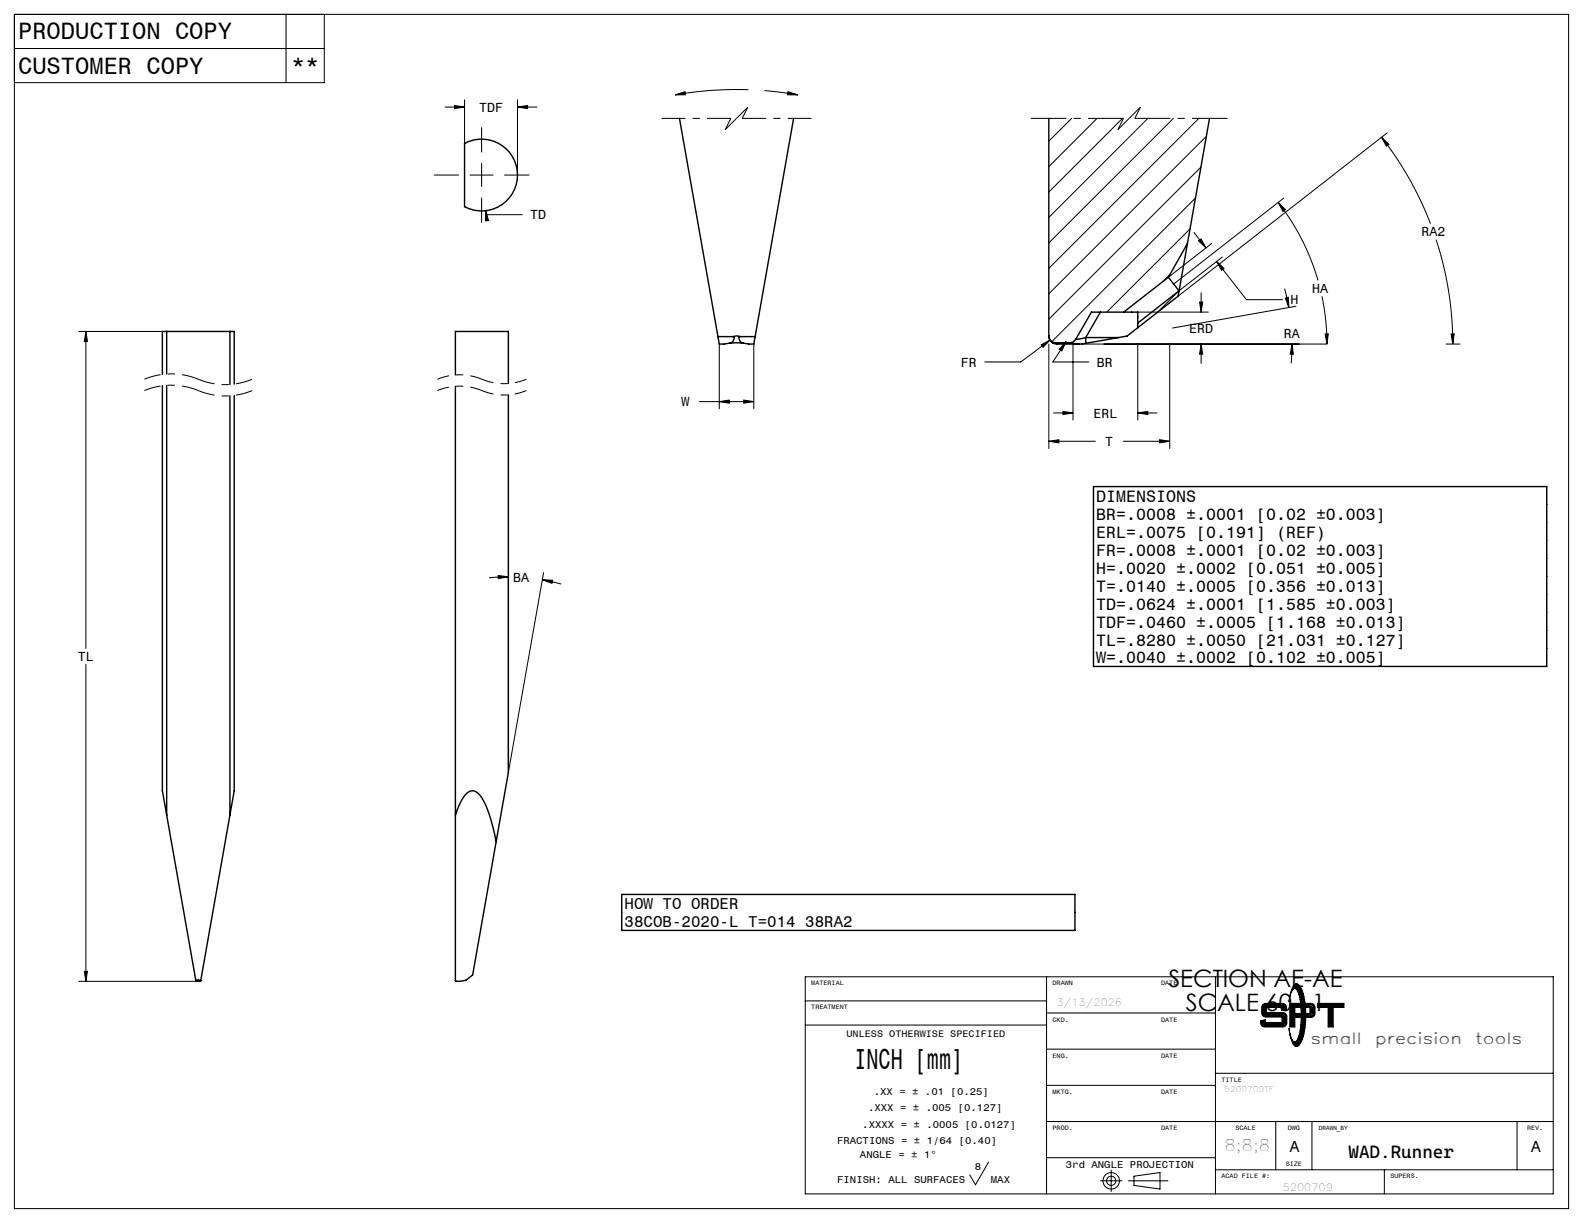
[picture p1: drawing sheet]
<svg xmlns="http://www.w3.org/2000/svg" width="279mm" height="216mm" viewBox="0 0 279 216" stroke-linecap="round" stroke-linejoin="round" font-family="sans-serif">
<g fill="none" stroke="#000" stroke-width=".25">
<path d="M82 25.3a6.3 6.3 0 0 1 9.3 5.6 6.3 6.3 0 0 1-9.3 5.6zM119.9 20.9l6.8 38.5M140.1 20.9l-6.8 38.5M185.1 20.9v38.4M213.5 20.9l-3.9 22.1M29.4 58.5h-.7v7.6M29.4 58.5v7.5M29.4 58.5h11.2M40.6 58.5h.7v9.3M40.6 58.5v9.4M126.7 59.4l.3 1.3 1.8-.1M126.7 59.4h2.7"/>
<path d="M129.4 59.4l.1 .1a.86 .86 0 0 1-.7 1.1M130.6 59.4l-.1 .1a.88 .88 0 0 0 .7 1.1M133.3 59.4h-2.7l-.6-.1-.6 .1M133.3 59.4l-.3 1.3-2.5-.2-1.7 .1M185.1 59.3a1.22 1.22 0 0 0 1.2 1.2M185.1 59.3v.2a1.45 1.45 0 0 0 .8 1.1M189.9 59.9l-.6 .5-.5 .1M191.6 59.6l-1.7 .3M191.6 59.6v1M191.6 59.6h5.8M194.2 55.1l-2.6 4.5M197.4 59.6l-5.8 1"/>
<path d="M198.3 55.1h2.5v1.9M198.3 55.1h-5.7l-2.7 4.8M200.8 57.9l-1.9 1.4-1.5 .3M200.8 57v.9M206.2 48.9l1.9 2.4M206.2 48.9l-7.9 6.2M208.1 51.3l-7.3 5.7M208.1 51.3h.1M208.1 51.3l-.2 1-7.1 5.6M209.6 43l-1.5 8.3M209.6 43l-3.4 5.9M28.7 68.1v71.5l.7 4.3"/>
<path d="M29.4 68v75.9M40.6 69.9v74M41.3 69.8v69.8l-.7 4.3M80.4 66.2v-7.7h9.3v9.2M80.4 68.2v104.9l.1 .1a3.4 3.4 0 0 0 2.9-1.1l4.2-23.5M89.7 69.7v66.7l-2.1 12.2M185.9 60.6l.6 .1h4.4M186.3 60.5l-.4 .1M186.3 60.5h2.5M188.8 60.5l1.7 .2M191.6 60.6l-.7 .1M193 85.9h80v31.8h-80z"/>
<path d="M29.4 143.9l5.2 29.2M40.6 143.9l-5.2 29.2M80.4 143.9l.6-1.8a3.8 3.8 0 0 1 2.2-2.5 2.42 2.42 0 0 1 2.2 1.8l1 2.4 1.2 4.8M109.7 157.9h80v6.3h-80zM34.6 173.1v.1h.2M34.6 173.1h.3M34.8 173.2h.4M34.9 173.1l-.1 .1M35.1 173.1l.1 .1M35.1 173.1h-.2M35.1 173.1h.3M35.4 173.1v.1h-.2"/>
<path d="M80.4 173.1h.1"/>
</g>
<g fill="none" stroke="#000" stroke-width=".18">
<path d="M2.5 8.6h54.7M2.5 2.5h274.4v210.9h-274.4zM50.5 2.5v12.1M57.2 2.5v12.1h-54.7M78.6 18.9h3.4M80.2 18.6l1.8 .3-1.8 .3zM82 17.6v7.7M91.3 18.9l1.8-.3v.6zM91.3 17.6v13.3M91.3 18.9h3.5M119.2 16.7l1.7-.5 .1 .5zM132.1 15.8a62.2 62.2 0 0 0-12.9 .9"/>
<path d="M134.9 16l5.9 .7M139.1 16.2l1.7 .5h-1.8zM76.6 30.9h4.3M83 30.9h4M85 22.5v4.3M85 28.9v4M85 35v4.3M85.7 37.2l.1 .7h6.4M85.7 37.2l.5 1.7-.5 .1zM89.1 30.9h4.3M189.1 20.9l-4 4M193.6 20.9l-8.5 8.5"/>
<path d="M198.1 20.9l-13 13M202.6 20.9l-17.5 17.5M207.1 20.9l-22 22M211 35l-25.3 25.3M211.6 20.9l-26.5 26.5M212 29.5l-26.9 26.9M212.9 24.1l-27.8 27.8M225.6 35.7l1.3 1.3-.5 .3zM225.6 35.7a40.6 40.6 0 0 1 7 13.8M226.6 35l-19.4 15.1M243.8 24.2l1.3 1.3-.4 .3zM243.8 24.2a59.3 59.3 0 0 1 8.7 15.3"/>
<path d="M244.8 23.5l-36.9 28.8M13.9 58.5h27.4M15.2 58.5v56M15.2 58.5l.2 1.8h-.5zM200.8 55.1h12.5M206.5 48.4l-1.3 1.3M208.1 51.4l-3.8 3.7M210 40.4l-14.6 14.7M210.8 41.1l2.1 2.7M211.5 42.5l.5-.3 .9 1.6zM211.7 53.3h.6l-.3 1.8zM212 51.7v3.4"/>
<path d="M213.9 43l-7.7 5.9M214.7 46.2l1.3 1.2-.4 .3zM214.7 46.2l5.3 6.7h6.4M215.7 45.4l-7.6 5.9M226.7 51l.8 3.3M226.9 52.6l.5-.1 .1 1.8zM228.7 54.1l-21.7 3.8M233.3 52.3a40.6 40.6 0 0 1 .9 8.4M233.9 59h.5l-.2 1.7zM253.5 42.3a59.3 59.3 0 0 1 2.9 18.4M256.1 59h.6l-.3 1.7zM123.5 70.9h9.5"/>
<path d="M127 70.9l1.7-.3v.6zM127 60.7v11.5M131.3 70.6l1.7 .3-1.7 .3zM133 60.7v11.5M183.8 60.9l1.6-.9-1.3 1.3zM185.1 77.9l1.8-.3v.6zM185.1 60.7v18.5M185.1 77.9h8.2M185.4 60l-5.2 3.9h-6.4M186 72.9h3.4M187.6 72.6l1.8 .3-1.8 .3zM188.2 60.3l-.8 1.7-.4-.3z"/>
<path d="M188.2 60.3l-2.4 3.6h6.4M189.4 60.7v13.5M190.9 60.7h43.3M198.2 77.9h8.3M200.8 72.9l1.8-.3v.6zM200.8 60.7v13.5M200.8 72.9h3.4M204.7 77.6l1.8 .3-1.8 .3zM206.5 60.7v18.5M212 60.7l.3 1.8h-.6zM212 60.7v3.5M228 60.7l.3 1.8h-.6z"/>
<path d="M228 60.7l-.1 3.4M255.2 60.7h2.5M15.2 117.3v55.9M87.9 101.6l1.8 .2-1.7 .3zM89.7 101.8l-3.4 .2M89.7 101.8v33.3M95.7 102.3l1.8 .1-.1 .6zM95.7 102.3l3.4 .8M95.9 101.1l-6.2 35.3M13.9 173.2h21.1M14.9 171.5h.5l-.2 1.7zM142.1 172.4h132.1v38.4h-132.1z"/>
<path d="M142.1 176.7h42.6M184.7 172.4v38.4M184.7 178.8h29.8M214.5 172.4v38.4M222.9 177.3l.5-.2h2.9a.79 .79 0 0 1 .8 1l-.9 .2v-.5h-2.7v.9h2.9a.72 .72 0 0 1 .7 .8v1.1a.72 .72 0 0 1-.7 .7h-3.2a.72 .72 0 0 1-.7-.7v-.4l.8-.2v.5h3v-1h-2.9a.72 .72 0 0 1-.7-.7v-1.1zM223 177.4l.4-.1h2.9a.61 .61 0 0 1 .6 .7l-.5 .2v-.5h-3v1.2h3a.58 .58 0 0 1 .6 .6v1.1a.58 .58 0 0 1-.6 .5h-3.2a.64 .64 0 0 1-.6-.8l.6-.1v.4h3.2v-1.2h-3a.58 .58 0 0 1-.6-.6v-1.1zM223.1 177.6l.3-.2h2.9l.3 .1 .2 .4-.3 .1v-.5h-3.3v1.5l3.4 .1 .2 .4-.1 1.4-.3 .1h-3.2l-.3-.1-.1-.5h.3v.4h3.5v-1.5l-3.4-.1-.2-.4zM223.1 177.8v1.1M223.4 179.1h3M226.6 177.7l.1 .2M226.7 179.4v1.3M227.6 177.1h1.9v.7h-1v1.1h1.1v.7h-1.1v1.7h-.9z"/>
<path d="M227.8 177.3h1.5l.1 .4h-1v1.4h1v.4h-1v1.6h-.6zM227.9 177.4h1.3v.1h-.9v1.7h1v.1h-1v1.7h-.4zM228.1 177.5v3.4M228.4 173.8a.69 .69 0 0 1 1.1 .5 13.7 13.7 0 0 1 0 9.9 .73 .73 0 0 1-.7 .6 .73 .73 0 0 1-.7-.7l-.3-.9-.3-1.6a3 3 0 0 0 1 2.3h.1a3.3 3.3 0 0 0 .9-2.4 12.8 12.8 0 0 0-.6-6.8 .45 .45 0 0 0-.5-.2 .45 .45 0 0 0-.4 .4l-.5 2 .5-2.2zM228.5 174a.51 .51 0 0 1 .6-.1 .51 .51 0 0 1 .3 .4 13.5 13.5 0 0 1 0 9.8l-.3 .4a.47 .47 0 0 1-.5 .1 .47 .47 0 0 1-.3-.4l-.1-.2a.67 .67 0 0 0 1-.6 14.4 14.4 0 0 0-.1-8.6 .6 .6 0 0 0-.9-.4zM228.6 174.1a1.91 1.91 0 0 1 1.1 1.8 15 15 0 0 1-.3 7.7l-.4 .5-.4 .2M228.8 174l-.3 .2a1.65 1.65 0 0 1 1.1 1.6 14.2 14.2 0 0 1-.4 7.9l-.3 .4-.4 .1 .3 .3M228.8 174h.1M228.8 174l.4 .2a8.5 8.5 0 0 1 1 5 8.5 8.5 0 0 1-1 5l-.4 .3M230.4 177.1h1a.72 .72 0 0 1 .7 .7v1.1a.72 .72 0 0 1-.7 .7h-.8v-.7l.5-.1 .1-.7-.2-.2-.5-.1zM230.6 177.3h.8a.58 .58 0 0 1 .6 .5v1.1a.58 .58 0 0 1-.6 .6h-.7v-.4l.4-.1 .2-.2v-.7l-.1-.4h-.6zM230.8 177.4h.7l.3 .4v1.3l-.3 .2h-.6v-.1l.3-.1 .3-.2v-1a.58 .58 0 0 0-.7-.4z"/>
<path d="M231.4 177.6l.3 .2v1.2l-.3 .2M232.5 177.1h4.7v.7h-1.9v3.5h-.9v-3.5h-1.9zM232.7 177.3h4.4v.4h-1.9v3.4h-.6v-3.4h-1.9zM232.8 177.4h4.1v.1h-1.9v3.5h-.3v-3.5h-1.9zM234.9 177.6v3.3M142.1 181h42.6M184.7 191.6h29.8M184.7 198h89.5M184.7 185.2h29.8M214.5 189.5h59.7M222.9 180.5v.2M223.2 180.9h3.2"/>
<path d="M225.2 198v8.5M228.8 184.5h.1M231.6 198v8.5M267.8 198v8.5M174.5 205.2l-2.3 4-1-1.8M184.7 204.4h29.8M194.2 208.5h3.8M196.1 206.6v3.7M199.2 208.5h6.9M200.1 207.6l4.6-.6v2.9l-4.6-.6zM214.5 206.5h59.7M244.3 206.5v4.3"/>
<circle cx="196.1" cy="208.5" r=".81"/>
<circle cx="196.1" cy="208.5" r="1.45"/>
</g>
<path d="M85.1 68.9a10.2 10.2 0 0 0-7.9 0M85.1 66.9a10.2 10.2 0 0 0-7.9 0M92.9 68.9a10.2 10.2 0 0 1-7.8 0M92.9 66.9a10.2 10.2 0 0 1-7.8 0" fill="none" stroke="#000" stroke-width=".18" stroke-dasharray="6.3 1.3 1.3 1.3" stroke-dashoffset="4.2" stroke-linecap="butt"/>
<path d="M35 68.9a12.4 12.4 0 0 0-9.5 0M35 66.9a12.4 12.4 0 0 0-9.5 0M44.5 68.9a12.4 12.4 0 0 1-9.5 0M44.5 66.9a12.4 12.4 0 0 1-9.5 0" fill="none" stroke="#000" stroke-width=".18" stroke-dasharray="6.3 1.3 1.3 1.3" stroke-dashoffset="3.4" stroke-linecap="butt"/>
<path d="M129 20.9h-12.2M143.2 20.9h-12.2" fill="none" stroke="#000" stroke-width=".18" stroke-dasharray="6.3 1.3 1.3 1.3" stroke-dashoffset="2.1" stroke-linecap="butt"/>
<path d="M132 18.9l-2 2M201.3 18.9l-2 2M128 22.9l1-2M130 20.9l-2 2M131 20.9l1-2M197.3 22.9l1-2M199.3 20.9l-2 2M200.3 20.9l1-2" fill="none" stroke="#000" stroke-width=".18" stroke-dasharray="6.3 1.3 1.3 1.3" stroke-linecap="butt"/>
<path d="M198.3 20.9h-16.4M216.7 20.9h-16.4" fill="none" stroke="#000" stroke-width=".18" stroke-dasharray="6.3 1.3 1.3 1.3" stroke-dashoffset=".1" stroke-linecap="butt"/>
<path d="M95.7 102.3l1.8 .1-.1 .6zM87.9 101.6l1.8 .2-1.7 .3zM15.2 58.5l.2 1.8h-.5zM14.9 171.5h.5l-.2 1.7zM85.7 37.2v1.8l.5-.1zM91.3 18.9l1.8-.3v.6zM80.2 18.6l1.8 .3-1.8 .3zM131.3 70.6l1.7 .3-1.7 .3zM127 70.9l1.7-.3v.6zM119.2 16.7h1.8l-.1-.5zM139.1 16.2l-.1 .5h1.8zM228 60.7l.3 1.8h-.6zM226.9 52.6l.5-.1 .1 1.8zM204.7 77.6l1.8 .3-1.8 .3zM185.1 77.9l1.8-.3v.6zM211.7 53.3h.6l-.3 1.8zM212 60.7l.3 1.8h-.6zM200.8 72.9l1.8-.3v.6zM187.6 72.6l1.8 .3-1.8 .3zM211.5 42.5l.5-.3 .9 1.6zM214.7 46.2l1.3 1.2-.4 .3zM233.9 59h.5l-.2 1.7zM225.6 35.7l1.3 1.3-.5 .3zM256.1 59h.6l-.3 1.7zM243.8 24.2l1.3 1.3-.4 .3zM183.8 60.9l.3 .4 1.3-1.3zM188.2 60.3l-1.2 1.4 .4 .3z" fill="#000"/>
<text font-size="5.1" x="150.8" y="188.8">INCH [mm]</text>
<g font-size="4.2">
<text x="3.2" y="6.8">PRODUCTION COPY</text>
<text x="3.2" y="13">CUSTOMER COPY</text>
<text x="51.4" y="13">**</text>
<text x="206.2" y="174.2">SECTION AE-AE</text>
<text x="209.3" y="178.4">SCALE 60 : 1</text>
</g>
<text font-size="3.2" x="238" y="204.5">WAD.Runner</text>
<g font-size="2.9">
<text x="193.5" y="88.6">DIMENSIONS</text>
<text x="193.5" y="91.7">BR=.0008 ±.0001 [0.02 ±0.003]</text>
<text x="193.5" y="94.9">ERL=.0075 [0.191] (REF)</text>
<text x="193.5" y="98.1">FR=.0008 ±.0001 [0.02 ±0.003]</text>
<text x="193.5" y="101.3">H=.0020 ±.0002 [0.051 ±0.005]</text>
<text x="193.5" y="104.4">T=.0140 ±.0005 [0.356 ±0.013]</text>
<text x="193.5" y="107.6">TD=.0624 ±.0001 [1.585 ±0.003]</text>
<text x="193.5" y="110.8">TDF=.0460 ±.0005 [1.168 ±0.013]</text>
<text x="193.5" y="114">TL=.8280 ±.0050 [21.031 ±0.127]</text>
<text x="193.5" y="117.1">W=.0040 ±.0002 [0.102 ±0.005]</text>
</g>
<g font-size="2.8">
<text x="110.2" y="160.5">HOW TO ORDER</text>
<text x="110.2" y="163.7">38COB-2020-L T=014 38RA2</text>
<text x="231.4" y="184.3">small</text>
<text x="242.8" y="184.3">precision</text>
<text x="260.5" y="184.3">tools</text>
<text x="216.1" y="203.3">8;8;8</text>
<text x="227.7" y="203.3">A</text>
<text x="270.3" y="203.3">A</text>
</g>
<g font-size="2.3">
<text x="84.6" y="19.7">TDF</text>
<text x="93.6" y="38.7">TD</text>
<text x="250.9" y="41.7">RA2</text>
<text x="227.8" y="53.7">H</text>
<text x="231.6" y="51.7">HA</text>
<text x="209.9" y="58.8">ERD</text>
<text x="226.6" y="59.7">RA</text>
<text x="169.6" y="64.7">FR</text>
<text x="193.6" y="64.7">BR</text>
<text x="120.3" y="71.7">W</text>
<text x="193" y="73.7">ERL</text>
<text x="195.1" y="78.7">T</text>
<text x="90.6" y="102.7">BA</text>
<text x="13.7" y="116.7">TL</text>
</g>
<g font-size="1.8">
<text x="186.5" y="177.6">3/13/2026</text>
<text x="153.2" y="196.2">.XXX = ± .005 [0.127]</text>
<text x="154.2" y="193.3">.XX = ± .01 [0.25]</text>
<text x="147.7" y="201.9">FRACTIONS = ± 1/64 [0.40]</text>
<text x="152.2" y="199">.XXXX = ± .0005 [0.0127]</text>
<text x="147.8" y="208.8">FINISH: ALL SURFACES</text>
<text x="151.8" y="204.5">ANGLE = ± 1°</text>
<text x="172.1" y="206.5">8</text>
<text x="174.9" y="208.8">MAX</text>
<text x="188.1" y="206.2">3rd ANGLE PROJECTION</text>
<text x="226.4" y="210.2">5200709</text>
</g>
<text font-size="1.7" x="149.4" y="183">UNLESS OTHERWISE SPECIFIED</text>
<text font-size="1.4" x="216.1" y="192.8">5200709TF</text>
<g font-size="1.1">
<text x="143.2" y="173.9">MATERIAL</text>
<text x="185.8" y="173.9">DRAWN</text>
<text x="204.9" y="173.9">DATE</text>
<text x="143.2" y="178.2">TREATMENT</text>
<text x="185.8" y="180.3">CKD.</text>
<text x="204.9" y="180.3">DATE</text>
<text x="185.8" y="186.7">ENG.</text>
<text x="204.9" y="186.7">DATE</text>
<text x="215.6" y="191">TITLE</text>
<text x="185.8" y="193.1">MKTG.</text>
<text x="204.9" y="193.1">DATE</text>
<text x="185.8" y="199.5">PROD.</text>
<text x="204.9" y="199.5">DATE</text>
<text x="218.1" y="199.5">SCALE</text>
<text x="227.3" y="199.5">DWG</text>
<text x="232.8" y="199.5">DRAWN_BY</text>
<text x="269.5" y="199.5">REV.</text>
<text x="215.6" y="208">ACAD FILE #:</text>
<text x="226.9" y="205.9">SIZE</text>
<text x="245.4" y="208">SUPERS.</text>
</g>
</svg>
